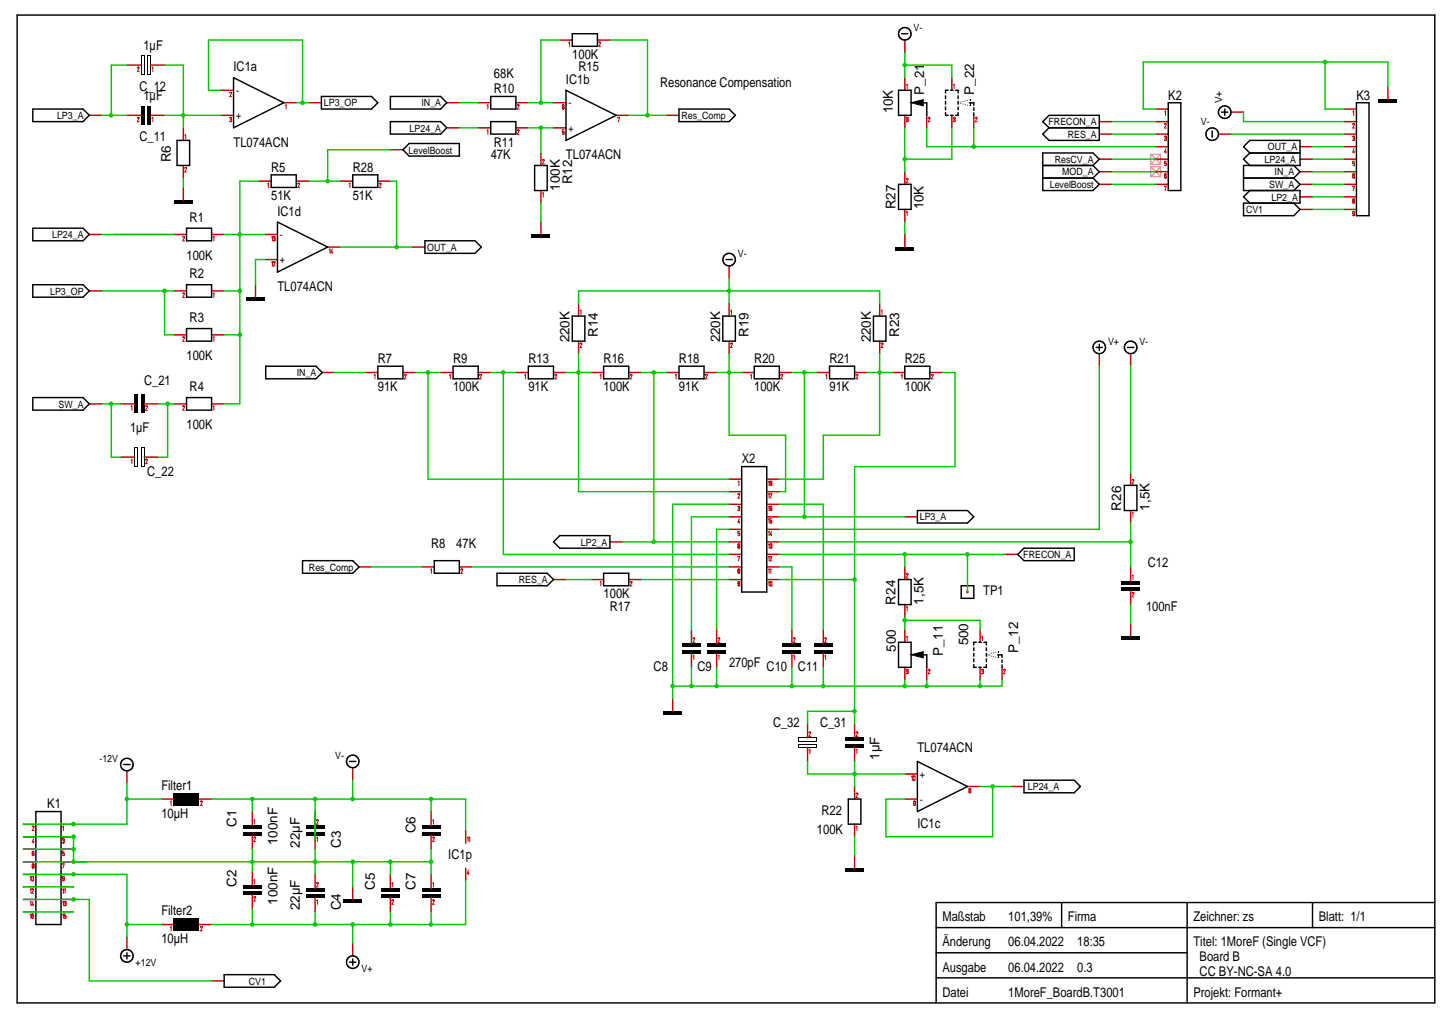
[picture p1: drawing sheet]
<svg xmlns="http://www.w3.org/2000/svg" width="297mm" height="210mm" viewBox="0 0 297 210" stroke-linecap="round" stroke-linejoin="round" font-family="sans-serif">
<path d="M236.2 31.7l2.1 2M236.2 33.7h2.1M236.2 31.7v2M236.2 34.2v2.1M236.2 31.7h2.1M236.2 34.2l2.1 2.1M236.2 36.3h2.1M236.2 34.2h2.1M238.3 31.7l-2.1 2M238.3 31.7v2M238.3 34.2v2.1M238.3 34.2l-2.1 2.1" fill="none" stroke="#f0f" stroke-width=".21"/>
<g fill="#000">
<path d="M29 21.7h.6v3.9h-.6zM30.2 21.7h.7v3.9h-.7zM196.6 21l.3 .1h-.2zM196.7 21l.2 .1v.1l-.3-.1zM197.1 20.9l.2-.1 .1 .2h-.3zM197.1 21.1l.3 .1-.1 .1h-.2zM197.6 20.8l.2-.1v.2h-.2zM197.6 21.3h.2v.1h-.2zM198 20.7l.3-.1v.1l-.2 .1zM198.1 21.4h.2v.1zM198.5 20.6l.2-.1 .1 .1zM198.5 21.5h.3l-.1 .2-.2-.1z"/>
<path d="M198.9 20.4h.3v.1l-.2 .1zM199.1 20.4h.2v.3h-.2zM199.1 21h.2v.2h-.2zM199.1 21.5h.2v.2h-.2zM199 21.6l.2 .1v.1l-.3-.1zM35.7 41h3.9v.7h-3.9zM183.8 50.7h3.9v.6h-3.9zM27.7 80.9h.6v3.9h-.6zM29 80.9h.6v3.9h-.6zM140 132.1h3.9v.6h-3.9zM140 133.4h3.9v.6h-3.9zM202.4 134.3h.3l-.2 .1z"/>
<path d="M202.5 134.3h.2v.2l-.3-.1zM202.9 134.2l.2-.1 .1 .1-.3 .1zM202.9 134.4l.2 .2-.2-.1zM203.4 134.1l.2-.1v.1zM203.4 134.5l.2 .1v.1l-.2-.1zM203.8 133.9h.2l.1 .1-.2 .1zM203.9 134.6l.2 .1-.1 .1h-.2zM204.3 133.8h.2l.1 .1zM204.3 134.7l.3 .1-.1 .1h-.2zM204.7 133.7l.3 .1h-.2zM204.9 133.7h.2v.3h-.2zM204.9 134.2h.2v.3h-.2z"/>
<path d="M204.9 134.7h.2v.3h-.2zM204.8 134.9h.2v.1zM230.2 130.5h3.8v.6h-3.8z"/>
</g>
<g fill="none" stroke="#c70000" stroke-width=".3">
<path d="M26.1 13.4h2.9M30.9 13.4h2.9M185.7 8.2v2.6M185.7 15.9v2.6M195.4 15.9v2.6M18.3 23.7h2.6M26.1 23.7h2.9M30.9 23.7h2.9M37.6 26.2v2.6M37.6 34v2.5M37.6 38.5v2.5M63.4 21.1h2.6"/>
<path d="M69.8 37.2h2.6M77.6 37.2h2.5M80.1 30.7h2.6M185.7 23.7v2.5M185.7 35.2v2.6M190.2 23.7v2.5M195.4 23.7v2.5M199.9 23.7v2.5M225.7 37.8h2.5M237.2 37.8h2.6M237.2 35.2h2.6M237.2 32.7h2.6"/>
<path d="M237.2 30.1h2.6M237.2 27.5h2.6M237.2 25h2.6M237.2 22.4h2.6M275.9 37.8h2.5M275.9 35.2h2.5M275.9 32.7h2.5M275.9 30.1h2.5M275.9 27.5h2.5M275.9 25h2.5M275.9 22.4h2.5M18.3 59.7h2.6"/>
<path d="M35.7 59.7h2.6M43.4 59.7h2.6M84.6 50.7h2.6M185.7 43v2.6M185.7 48.1v2.6M275.9 43h2.5M275.9 40.4h2.5M35.7 68.7h2.6M43.4 68.7h2.6M18.3 82.9h2.6M24.8 93.8h2.9M24.8 82.9h2.9"/>
<path d="M29.6 93.8h2.9M29.6 82.9h2.9M35.7 82.9h2.6M43.4 82.9h2.6M86.6 116.3h2.6M94.3 116.3h2.6M125.2 111.2h2.6M185.7 106h2.6M141.9 129.2v2.9M141.9 134v2.9M185.7 129.2v2.6M185.7 136.9v2.6"/>
<path d="M190.2 136.9v2.6M201.2 129.2v2.6M201.2 136.9v2.6M205.7 136.9v2.6M232.1 127.9v2.6M165.8 148.5v2.9M165.8 153.3v2.9"/>
</g>
<g fill="none" stroke="#c70000" stroke-width=".21">
<path d="M28.2 13.9l.1-.1 .2 .1-.3 .8h.4M31.2 13.9l.2-.1v.9M186 17.5l.2-.2v.9M195.7 17.5l.2-.2v.9M28.2 24.3l.1-.2h.2l-.3 .9h.4M31.2 24.3l.2-.2v.9M38 27.8l.1-.2v.9M38.2 34.4h.1M38.2 34.4l-.2 .1M38.2 34.4l.1 .1-.3 .8h.3M71.6 37.8l.2-.2v.9M77.9 37.8l.1-.2 .2 .1-.3 .8h.3"/>
<path d="M186 24.3l.3-.2v.4M186 36.8l.2-.2 .2 .1-.4 .8h.4M186.2 24.5h.1M186.3 24.5l.1 .4-.2 .1-.2-.2M186.3 24.5h-.1M190.5 24.3l.2-.2 .2 .1-.4 .8h.4M195.8 24.5h.1M195.9 24.1l-.2 .2M195.9 24.1h.1M195.9 24.5a.25 .25 0 0 1 .2 .3 .25 .25 0 0 1-.3 .2l-.1-.2M196 24.5h-.1M196 24.1l.1 .2"/>
<path d="M196.1 24.3h.1M196.1 24.3l-.1 .2M200.2 24.3l.1-.2h.2l-.3 .9h.4M239.1 38.4v-.2h.3l-.2 .9M239.1 25.5l.1-.1 .2 .1-.3 .8h.3M239.1 23l.1-.2v.9M239.2 28.3h.1M239.2 28.3l.2 .1v.3l-.2 .1-.1-.1M239.3 30.5l-.2 .7h.3M239.3 28l-.2 .1M239.3 31v.4M239.3 28h.1"/>
<path d="M239.4 28v.2l-.2 .1M239.4 35.8l-.1-.2-.2 .2v.6l.2 .1 .1-.4-.2-.1-.1 .2M239.4 33.1h-.3v.5l.1-.2 .2 .2v.3h-.3M277.7 28.1v-.1h.3v.2l-.1 .1M277.7 38.4v-.2h.4l-.3 .9M277.7 25.5l.2-.1h.1l-.3 .9h.4M277.7 23l.2-.2v.9M277.8 28.3h.1M277.9 28.3l.1 .1v.4h-.1l-.2-.1M278 30.5l-.3 .7h.4M278 31v.4M278.1 33.1h-.4v.5l.2-.2 .2 .2-.1 .4-.3-.1"/>
<path d="M278.1 35.8l-.2-.2-.2 .2v.7h.3v-.4l-.1-.1-.2 .2M186 43.6l.2-.2v.9M277.7 44.1v.1M277.7 44.2l.2 .1 .1-.1M277.9 41.2l-.2-.2 .2-.2 .2 .2-.2 .2M277.9 41.2a.24 .24 0 0 0-.2 .3 .24 .24 0 0 0 .3 .2l.1-.3-.2-.2M277.9 41.2h.1M278.1 44.1l-.1 .1M278.1 43.7l-.2 .2h-.2v-.5h.3l.1 .7M37.5 60.3l.2-.2 .2 .1-.4 .8h.4M37.5 69.3l.1-.2 .2 .1-.3 .8h.4M43.7 60.3l.2-.2v.9"/>
<path d="M43.7 69.3l.2-.2v.9M26.9 94.4l.2-.2v.9M26.9 83.5l.2-.2v.9M29.9 94.4l.1-.2 .2 .1-.3 .8h.4M29.9 83.5l.1-.2h.2l-.3 .9h.4M37.5 83.5l.1-.2h.2l-.3 .9h.4M43.7 83.5l.2-.2v.9M88.4 116.9l.2-.2v.9M94.6 116.9l.1-.1h.2l-.3 .8h.4M142.3 131.1l.1-.2 .2 .1-.3 .8h.3M142.3 134.6l.1-.2v.9M186 137.5l.3-.1v.3"/>
<path d="M186 130.7l.2-.1v.9M186.2 137.8h.1M186.3 137.8l.1 .4h-.2l-.2-.1M186.3 137.7l-.1 .1M190.5 137.5l.2-.2 .2 .2-.4 .7h.4M201.5 137.5l.1-.2 .3 .2M201.5 130.7l.2-.1v.9M201.6 137.8h.1M201.7 137.8a.26 .26 0 0 1 .2 .2 .26 .26 0 0 1-.3 .2l-.1-.1M201.7 137.7v.1M201.9 137.5v.1M201.9 137.6l-.2 .1"/>
<path d="M206 137.5l.1-.2 .3 .2-.4 .7h.4M166.1 150.4l.1-.2 .2 .1-.3 .8h.3M166.1 153.9l.2-.2v.9"/>
</g>
<g fill="none" stroke="#000" stroke-width=".3">
<path d="M66 19.8h10.3l1.3 1.3-1.3 1.3h-10.3zM184.4 18.5h2.6v5.2h-2.6zM185.1 6.9h1.3M194.1 19.7v.5M194.6 18.5h-.5v.6M195.1 18.5h.5M196.2 18.5h.5v.6M196.7 19.7v.5M6.7 22.4h10.3l1.3 1.3-1.3 1.3h-10.3zM36.3 28.8h2.6v5.2h-2.6zM72.4 35.9h5.2v2.6h-5.2zM84 29.4h10.3v2.6h-10.3l-1.3-1.3z"/>
<path d="M184.4 37.8h2.6v5.2h-2.6zM189.3 21.1h.9v2.6M194.1 20.8v.6M194.1 21.9v.6M194.1 23.1v.6h.5M195.1 23.7h.5M196.7 20.8v.6M196.7 21.9v.6M196.7 23.1v.6h-.5M199 21.1h.9v.5M199.9 22.1v.5M199.9 23.2v.5"/>
<path d="M214.1 36.5h10.3l1.3 1.3-1.3 1.3h-10.3zM239.8 21.1h2.6v18h-2.6zM278.4 21.1h2.6v23.2h-2.6zM6.7 58.4h10.3l1.3 1.3-1.3 1.3h-10.3zM38.3 58.4h5.1v2.6h-5.1zM87.2 49.4h10.3l1.3 1.3-1.3 1.3h-10.3zM38.3 67.4h5.1v2.6h-5.1zM6.7 81.6h10.3l1.3 1.3-1.3 1.3h-10.3zM38.3 81.6h5.1v2.6h-5.1zM89.2 115h5.1v2.6h-5.1zM113.6 111.2l1.3-1.3h10.3v2.6h-10.3zM188.3 104.8h10.3l1.3 1.2-1.3 1.3h-10.3z"/>
<path d="M184.4 131.8h2.6v5.1h-2.6zM189.3 134.4h.9v2.5M199.9 132.9v.6M199.9 134.1v.5M199.9 135.2v.6M199.9 136.4v.5h.5M200.4 131.8h-.5v.6M200.9 131.8h.5M200.9 136.9h.5M202 131.8h.5v.6M202.5 132.9v.6M202.5 134.1v.5"/>
<path d="M202.5 135.2v.6M202.5 136.4v.5h-.5M204.8 134.4h.9v.5M205.7 135.4v.5M205.7 136.4v.5"/>
<circle cx="185.7" cy="6.9" r="1.28"/>
</g>
<path d="M187 21.1l2.5-.7v1.3zM187 134.3l2.5-.6v1.3z" fill="#000" stroke="#000" stroke-width=".21"/>
<circle cx="198.6" cy="121.5" r=".29" fill="#c70000"/>
<g fill="none" stroke="#000" stroke-width=".3">
<path d="M3.5 3.1h291v202.7h-291zM47.9 15.9l10.4 5.2-10.4 5.1zM80.1 19.8h10.3l1.3 1.3-1.3 1.3h-10.3zM100.7 19.8h5.2v2.6h-5.2zM116.2 18.5l10.3 5.2-10.3 5.1zM117.5 6.9h5.1v2.6h-5.1zM55.7 35.9h5.1v2.6h-5.1zM80.1 25h10.3l1.3 1.2-1.3 1.3h-10.3zM100.7 25h5.2v2.5h-5.2zM109.7 34h2.6v5.1h-2.6zM139.4 22.4h10.3l1.3 1.3-1.3 1.3h-10.3zM214.1 25l1.2-1.3h10.4v5.1h-10.4l-1.2-1.3 1.2-1.3z"/>
<path d="M214.1 34h10.3M214.1 31.4h10.3l1.3 1.3-1.3 1.3 1.3 1.2-1.3 1.3h-10.3zM215.3 26.2h10.4M248.8 26.9v1.3M250.8 23h1.3M251.4 22.4v1.3M255.3 36.5h10.3M256.6 31.4l-1.3-1.3 1.3-1.3h10.3v5.2h-11.6v5.1h11.6v2.6h-11.6v2.6h10.3l1.3-1.3-1.3-1.3M256.6 39.1l-1.3 1.3 1.3 1.3M256.6 31.4h10.3M256.6 31.4l-1.3 1.3 1.3 1.3M265.6 34l1.3 1.2-1.3 1.3"/>
<path d="M265.6 36.5l1.3 1.3-1.3 1.3M6.7 46.8h10.3l1.3 1.3-1.3 1.3h-10.3zM38.3 46.8h5.1v2.6h-5.1zM57 45.6l10.3 5.1-10.3 5.1zM149 53.3h1.3M54.5 75.1h10.4l1.2 1.3-1.2 1.3h-10.4zM77.6 75.1h5.1v2.6h-5.1zM93 75.1h5.2v2.6h-5.2zM108.5 75.1h5.1v2.6h-5.1zM117.5 64.9h2.6v5.1h-2.6zM123.9 75.1h5.2v2.6h-5.2zM139.4 75.1h5.1v2.6h-5.1z"/>
<path d="M148.4 64.9h2.6v5.1h-2.6zM154.8 75.1h5.2v2.6h-5.2zM170.3 75.1h5.1v2.6h-5.1zM179.3 64.9h2.6v5.1h-2.6zM185.7 75.1h5.2v2.6h-5.2zM225 71.3h1.3M225.7 70.6v1.3M231.5 71.3h1.2M152.3 95.7h5.1v25.8h-5.1zM230.8 99.6h2.6v5.2h-2.6zM62.1 115h10.3l1.3 1.3-1.3 1.3h-10.3zM102 117.6h10.3l1.3 1.3-1.3 1.3h-10.3z"/>
<path d="M123.9 117.6h5.2v2.6h-5.2zM184.4 118.9h2.6v5.2h-2.6zM208.9 113.7l1.3-1.2h10.3v2.5h-10.3zM197.3 120.2h2.6v2.6h-2.6zM25.4 156.9h1.3M71.8 156.2h1.2M188.3 156.2l10.3 5.2-10.3 5.1zM7.4 166.5h5.1v23.2h-5.1zM174.1 164h2.6v5.1h-2.6zM210.2 160.1h10.3l1.3 1.3-1.3 1.3h-10.3zM25.4 196.1h1.3M26.1 195.5v1.3"/>
<path d="M46 200h10.3l1.3 1.3-1.3 1.3h-10.3zM71.8 197.4h1.2M72.4 196.8v1.3M192.2 195.5h51.5M192.2 190.3h102.3M217.9 185.2v5.1M243.7 185.2v20.6M269.4 185.2v5.1M294.5 185.2h-102.3v20.6M192.2 200.6h102.3"/>
<circle cx="248.8" cy="27.5" r="1.29"/>
<circle cx="251.4" cy="23" r="1.28"/>
<circle cx="149.7" cy="53.3" r="1.29"/>
<circle cx="225.7" cy="71.3" r="1.28"/>
<circle cx="232.1" cy="71.3" r="1.29"/>
<circle cx="26" cy="156.9" r="1.29"/>
<circle cx="72.4" cy="156.2" r="1.28"/>
<circle cx="26" cy="196.1" r="1.29"/>
<circle cx="72.4" cy="197.4" r="1.28"/>
</g>
<g fill="none" stroke="#c70000" stroke-width=".3">
<path d="M45.4 18.5h2.5M114.9 8.2h2.6M122.6 8.2h2.6M284.9 17.9v2.5M45.4 23.7h2.5M53.1 37.2h2.6M58.3 21.1h2.5M60.8 37.2h2.6M91.7 26.2h2.6M91.7 21.1h2.6M98.2 26.2h2.5M98.2 21.1h2.5"/>
<path d="M105.9 26.2h2.6M105.9 21.1h2.6M111 31.4v2.6M111 39.1v2.6M113.6 26.2h2.6M113.6 21.1h2.6M126.5 23.7h2.6M136.8 23.7h2.6M225.7 35.2h2.5M225.7 32.7h2.5M225.7 25h2.5M225.7 27.5h2.5"/>
<path d="M250.1 27.5h2.6M252.7 23h2.6M266.9 35.2h2.5M266.9 37.8h2.5M266.9 32.7h2.5M266.9 30.1h2.5M18.3 48.1h2.6M35.7 48.1h2.6M43.4 48.1h2.6M52.5 58.4v2.6M54.4 48.1h2.6M54.4 53.3h2.6"/>
<path d="M67.3 50.7h2.5M111 45.6v2.5M149.7 54.5v2.6M266.9 40.4h2.5M266.9 43h2.5M66.1 76.4h2.6M75 76.4h2.6M82.7 76.4h2.6M90.4 76.4h2.6M98.2 76.4h2.5M105.9 76.4h2.6M113.6 76.4h2.6"/>
<path d="M118.8 62.3v2.6M118.8 70v2.6M121.3 76.4h2.6M129.1 76.4h2.6M136.8 76.4h2.6M144.5 76.4h2.6M149.7 62.3v2.6M149.7 70v2.6M152.3 76.4h2.5M160 76.4h2.6M167.7 76.4h2.6M175.4 76.4h2.6"/>
<path d="M180.6 62.3v2.6M180.6 70v2.6M183.2 76.4h2.5M190.9 76.4h2.6M225.7 72.6v2.5M232.1 72.6v2.5M149.7 98.3h2.6M157.4 98.3h2.6M232.1 97v2.6M73.7 116.3h2.6M113.6 118.9h2.6M121.3 118.9h2.6"/>
<path d="M129.1 118.9h2.6M149.7 113.7h2.6M149.7 118.9h2.6M149.7 116.3h2.6M149.7 100.9h2.6M149.7 103.5h2.6M149.7 106h2.6M149.7 108.6h2.6M149.7 111.2h2.6M157.4 113.7h2.6M157.4 118.9h2.6M157.4 116.3h2.6"/>
<path d="M157.4 100.9h2.6M157.4 103.5h2.6M157.4 106h2.6M157.4 108.6h2.6M157.4 111.2h2.6M185.7 116.3v2.6M206.3 113.7h2.6M232.1 104.8v2.5M232.1 116.3v2.9M147.1 129.2v2.9M147.1 134v2.9M162.6 129.2v2.9"/>
<path d="M162.6 134v2.9M169 129.2v2.9M169 134v2.9M185.7 124.1v2.5M232.1 121.2v2.9M26.1 158.2v2.5M72.4 157.5v2.6M138.1 143.4v2.5M175.4 148.5v2.9M175.4 153.3v2.9M185.7 158.8h2.6M4.8 169.1h2.6"/>
<path d="M4.8 171.7h2.6M4.8 174.2h2.6M4.8 176.8h2.6M4.8 179.4h2.6M12.5 169.1h2.6M12.5 171.7h2.6M12.5 174.2h2.6M12.5 176.8h2.6M12.5 179.4h2.6M33.1 164h2.6M40.9 164h2.5M51.8 166.5v2.9"/>
<path d="M51.8 171.3v2.9M51.8 178.8v2.9M64.7 166.5v2.9M64.7 171.3v2.9M64.7 179.4v2.9M80.1 179.4v2.9M88.5 166.5v2.9M88.5 171.3v2.9M88.5 179.4v2.9M95.6 170.4v2.6M95.6 178.1v2.6M175.4 161.4v2.6"/>
<path d="M175.4 169.1v2.6M175.4 175.5v2.6M185.7 164h2.6M198.6 161.4h2.6M207.6 161.4h2.6M4.8 182h2.6M4.8 184.6h2.6M4.8 187.1h2.6M12.5 182h2.6M12.5 184.6h2.6M12.5 187.1h2.6M26.1 192.3v2.5"/>
<path d="M33.1 189.7h2.6M40.9 189.7h2.5M51.8 183.6v2.9M64.7 184.2v2.9M72.4 182v2.6M72.4 193.5v2.6M80.1 184.2v2.9M88.5 184.2v2.9M43.4 201.3h2.6"/>
</g>
<g fill="none" stroke="#c70000" stroke-width=".21">
<path d="M47.2 19.1l.1-.2 .2 .1-.3 .8h.3M116.7 8.8l.2-.2v.9M122.9 8.8l.2-.2 .2 .1-.4 .8h.4M47.2 24.3a.18 .18 0 0 1 .1-.2 .18 .18 0 0 1 .2 .1l-.1 .3M47.3 24.5h.1M47.4 24.5l.1 .3a.18 .18 0 0 1-.2 .2 .18 .18 0 0 1-.1-.2M47.4 24.5h.1M54.9 37.8l.2-.2v.9M58.5 21.7l.2-.2v.9M61.1 37.8l.2-.2 .2 .1-.4 .8h.4M100 26.8l.2-.2v1M100 21.7l.2-.2v.9"/>
<path d="M106.2 21.7l.1-.2 .3 .1-.4 .8h.4M106.2 26.8h.1M106.2 26.7h.3l.1 .1-.4 .8h.4M106.2 26.7v.1M111.3 32.9l.2-.2 .2 .1-.4 .9h.4M111.3 39.7l.2-.2v.9M115.7 21.5l-.3 .1v.7l.3 .1M115.7 21.5h.1M115.7 21.9h.1M115.7 21.9l-.3 .1M115.7 21.9l.1 .1-.1 .4M115.7 21.5l.1 .2"/>
<path d="M115.7 22.4h.1M115.8 27.1h.1M115.8 27.1h-.4M115.8 27.1v.4h-.3M115.8 26.6h-.4v.6M126.8 24.2v-.1h.4l-.3 .9M37.5 48.7l.1-.2 .2 .1-.3 .8h.4M43.7 48.7l.2-.2v.9M55.7 53.8l.2-.1v.9M55.7 48.7l.2-.2v.9M56.1 48.7l.1-.2 .2 .1 .1 .2-.2 .1M56.1 49.3l.2 .1"/>
<path d="M56.2 48.9h.1M56.3 48.9l.2 .2-.1 .3M56.3 53.7h.1M56.3 53.7l-.2 .1M56.4 53.7l.1 .1-.4 .8h.4M56.4 49.4h-.1M67.6 51.3l.2-.2v.9M68.2 51.1l-.3 .7h.4M68.2 51.6v.4M76.8 77l.2-.2v.9M83 77a.18 .18 0 0 1 .2-.2 .18 .18 0 0 1 .2 .2l-.4 .7h.4M92.2 77l.2-.2v.9"/>
<path d="M98.5 76.9v.1M98.6 76.9l.2 .1-.3 .7h.3M98.6 76.9h-.1M107.7 77l.2-.2v.9M114 76.9l-.1 .1M114 76.9l.3 .1-.4 .7h.4M114 76.9h.1M119.1 63.8l.2-.2v.9M119.3 70.4l-.2 .2M119.3 70.4h.1M119.3 70.4l.1 .2-.3 .7h.3M123.2 77l.1-.2v.9"/>
<path d="M129.4 77l.1-.2 .2 .2-.3 .7h.3M138.6 77l.2-.2v.9M144.8 77l.2-.2 .2 .1-.4 .8h.4M150 70.6l.1-.2 .2 .1-.3 .8h.3M150 63.8l.2-.2v.9M154.1 77l.1-.2v.9M160.3 77l.1-.1h.2l-.3 .8h.4M169.5 77l.2-.2v.9M175.7 77l.1-.1h.3l-.4 .8h.4M180.9 70.6a.18 .18 0 0 1 .2-.2 .18 .18 0 0 1 .2 .2l-.4 .7h.4M180.9 63.8l.2-.2v.9M185 77l.2-.2v.9"/>
<path d="M191.2 77l.1-.1h.2l-.3 .8h.4M151.5 98.9l.2-.2v.9M157.7 98.9l.2-.2v.9M158.1 98.8l.2-.1 .1 .3-.2 .1zM158.1 99.3l.1-.2 .2 .2-.1 .3h-.2zM232.4 98.6l.1-.2h.2l-.3 .9h.4M123.2 119.5l.1-.2v.9M129.4 119.5l.1-.2 .2 .1-.3 .8h.3M151.5 101.5l.1-.2 .2 .1-.3 .8h.3M151.5 104.1l.3-.2-.1 .4M151.5 114.3v-.1h.3l-.2 .9M151.5 116.8h.3v.3h-.3z"/>
<path d="M151.5 117.2l.3 .1v.3h-.3zM151.6 104.3h.1M151.7 104.3l.1 .4-.2 .1-.1-.2M151.7 104.3h.1M151.8 106.4l-.3 .7h.3M151.8 107v.4M151.8 119.7l-.3 .1 .1-.5 .2 .1v.7l-.2 .1-.1-.2M151.8 111.8l-.1-.2-.2 .2v.6l.3 .1v-.5h-.2l-.1 .1M151.8 109h-.3v.6l.1-.2 .2 .1v.4h-.3M157.7 101.5l.2-.2v.9M157.7 104.1l.2-.2v.9M157.7 106.6l.2-.2v1"/>
<path d="M157.7 109.2l.2-.2v.9M157.7 111.8l.2-.2v.9M157.7 114.3l.2-.1v.9M157.7 116.9l.2-.2v.9M157.7 119.5l.2-.2v.9M158.1 119.4l.1-.1 .2 .1v.7l-.1 .1-.2-.1zM158.1 111.8a.18 .18 0 0 1 .1-.2 .18 .18 0 0 1 .2 .1l-.1 .3M158.1 114.3l.1-.1 .2 .1-.3 .8h.3M158.1 101.4v-.1h.3l-.2 .9M158.1 116.9l.2-.2v.9M158.2 112l.2 .1v.3a.18 .18 0 0 1-.2 .1 .18 .18 0 0 1-.1-.2M158.3 106.8l.1 .1"/>
<path d="M158.3 106.8l-.2 .1M158.3 109l-.2 .7h.3M158.3 109.5v.4M158.4 106.9v.4h-.3M158.4 104.1a.18 .18 0 0 0-.1-.2 .18 .18 0 0 0-.2 .1v.6l.2 .2 .1-.5-.3 .1M158.4 106.4h-.3v.6M186 117.9l.2-.2 .2 .1-.4 .8h.4M232.4 105.3l.2-.1v.9M232.4 118.2l.2-.2v.9M147.4 131.1l.2-.2 .2 .1-.4 .8h.4M147.4 134.6l.2-.2v.9M162.9 131.1l.1-.2 .2 .1-.3 .8h.3"/>
<path d="M162.9 134.6l.1-.2v.9M169.3 131.1l.1-.2 .2 .1-.3 .8h.4M169.3 134.6l.2-.2v.9M186 124.7l.2-.2v.9M232.4 121.8l.1-.2h.2l-.3 .9h.4M175.7 153.9l.2-.2v.9M176 150.2h.1M176 150.2l-.3 .2M176 150.2l.1 .2-.4 .7h.4M187.1 159.4l.2-.2v.9M187.5 159.3l.2-.1 .1 .2v.5l-.1 .2-.2-.2zM187.5 159.3h.1"/>
<path d="M6.2 180l.1-.2v.9M6.6 179.9h.3v.7l-.2 .1-.2-.2zM6.6 169.7l.1-.2 .2 .1-.3 .8h.4M6.9 172.1l-.3 .7h.4M6.9 172.6v.4M7 174.8l-.2-.1-.2 .1v.7h.3v-.4l-.1-.1-.2 .2M12.8 177.4v-.2h.4l-.3 .9M12.8 169.7l.2-.2v.9M12.8 172.2l.3-.1v.4M12.8 172.2v.1M13 172.5h.1M13.1 172.5v.4l-.2 .1-.1-.2"/>
<path d="M13.2 174.6h-.4v.6l.2-.2 .2 .1-.1 .4h-.2M34.9 164.5l.2-.1v.9M41.2 164.5l.1-.1h.2l-.3 .9h.3M52.1 168.4l.2-.2v.9M52.1 171.9l.2-.1 .2 .1-.4 .8h.4M65 168.4l.1-.2 .2 .1-.3 .8h.3M65 171.9l.2-.1v.9M88.8 171.9l.2-.1 .2 .1-.4 .8h.4M88.8 168.4l.2-.2v.9M95.9 171.9l.2-.2v1M96.2 178.5l-.3 .7h.4M96.2 179v.4"/>
<path d="M96.3 171.9l.1-.2v1M175.7 162.9l.4-.1-.4 .8h.4M175.7 169.7l.2-.2v.9M187.9 164.7l-.1 .2-.2-.1v-.4h.3v.7l-.1 .2-.2-.2M199 161.8h.2v.4l-.3-.1zM199 162.2h.1a.24 .24 0 0 1 .2 .3 .24 .24 0 0 1-.3 .2zM6.2 182.6l.1-.2v.9M6.2 185.1l.1-.1v.9M6.2 187.7l.1-.2v.9M6.5 182.6l.2-.2 .2 .1-.4 .8h.4M6.8 185l-.3 .7h.4M6.8 185.5v.4"/>
<path d="M6.9 187.7l-.2-.2-.2 .2 .1 .7h.2l.1-.4-.2-.1-.2 .2M12.8 187.7l.2-.2v.9M12.8 182.6l.2-.2v.9M12.8 185.1l.2-.1v.9M13.2 180.2l-.3 .1v-.5l.3 .1v.7l-.2 .1-.2-.2M13.2 185.1l.2-.1 .2 .1M13.2 182.6l.2-.2v.9M13.3 185.4h.1M13.4 185.4a.25 .25 0 0 1 .2 .3 .25 .25 0 0 1-.3 .1l-.1-.1M13.4 185.4h.1M13.5 188h.1M13.5 188v.4h-.3"/>
<path d="M13.6 187.5h-.4v.6l.2-.2 .1 .1M13.6 185.1v.1M13.6 185.2l-.2 .2M34.9 190.3l.2-.2v.9M41.4 190.1l.1 .1M41.4 190.1l-.2 .2M41.5 190.2l-.3 .8h.3M52.1 184.2a.18 .18 0 0 1 .2-.2 .18 .18 0 0 1 .2 .2l-.4 .7h.4M52.1 180.6l.2-.2v1M65 181.3l.1-.2 .2 .1-.3 .8h.3M65 184.8l.2-.2v.9M80.4 184.8l.2-.2 .2 .1-.4 .8h.4"/>
<path d="M80.4 181.3l.2-.2v.9M88.8 184.8l.2-.2 .2 .1-.4 .8h.4M88.8 181.3l.2-.2v.9"/>
<circle cx="6.8" cy="177.4" r=".2"/>
<circle cx="6.8" cy="177.9" r=".23"/>
</g>
<g fill="#000">
<path d="M283 20.4h3.8v.7h-3.8zM109.1 48.1h3.9v.7h-3.9zM50.5 61h3.9v.6h-3.9zM230.2 119.2h3.8v.7h-3.8zM145.2 132.1h3.8v.6h-3.8zM145.2 133.4h3.8v.6h-3.8zM160.6 132.1h3.9v.6h-3.9zM160.6 133.4h3.9v.6h-3.9zM167.1 132.1h3.8v.6h-3.8zM167.1 133.4h3.8v.6h-3.8zM230.2 120.5h3.8v.7h-3.8zM136.1 145.9h3.9v.7h-3.9z"/>
<path d="M173.5 151.4h3.9v.6h-3.9zM173.5 152.7h3.9v.6h-3.9zM35.7 162.7h5.2v2.5h-5.2zM49.9 170.7h3.8v.6h-3.8zM49.9 169.4h3.8v.7h-3.8zM62.8 169.4h3.8v.7h-3.8zM62.8 170.7h3.8v.6h-3.8zM86.6 170.7h3.8v.6h-3.8zM86.6 169.4h3.8v.7h-3.8zM173.5 178.1h3.9v.7h-3.9zM35.7 188.4h5.2v2.6h-5.2zM49.9 182.9h3.8v.7h-3.8z"/>
<path d="M49.9 181.7h3.8v.6h-3.8zM62.8 182.3h3.8v.6h-3.8zM62.8 183.6h3.8v.6h-3.8zM70.5 184.6h3.8v.6h-3.8zM78.2 183.6h3.9v.6h-3.9zM78.2 182.3h3.9v.6h-3.9zM86.6 183.6h3.8v.6h-3.8zM86.6 182.3h3.8v.6h-3.8z"/>
</g>
<path d="M62.1 21.1h1.3" fill="none" stroke="#00c700" stroke-width=".3"/>
<circle cx="33.8" cy="59.7" r=".48" fill="#00c700"/>
<path d="M20.9 59.7h14.8M33.8 59.7v9h1.9" fill="none" stroke="#00c700" stroke-width=".3"/>
<circle cx="62.1" cy="21.1" r=".48" fill="#00c700"/>
<path d="M45.4 18.5h-2.6v-10.3h19.3v12.9h-1.3M37.6 23.7v2.5" fill="none" stroke="#00c700" stroke-width=".3"/>
<circle cx="37.6" cy="23.7" r=".48" fill="#00c700"/>
<path d="M33.8 13.4h3.8v10.3M33.8 23.7h11.6" fill="none" stroke="#00c700" stroke-width=".3"/>
<circle cx="185.7" cy="32.7" r=".47" fill="#00c700"/>
<path d="M185.7 26.2v9M195.4 26.2v6.5h-9.7M199.9 30.1h37.3" fill="none" stroke="#00c700" stroke-width=".3"/>
<circle cx="199.9" cy="30.1" r=".48" fill="#00c700"/>
<path d="M190.2 26.2v3.9h9.7v-3.9M185.7 126.6v.7" fill="none" stroke="#00c700" stroke-width=".3"/>
<circle cx="185.7" cy="127.3" r=".48" fill="#00c700"/>
<path d="M185.7 129.2v-1.9h15.5v1.9" fill="none" stroke="#00c700" stroke-width=".3"/>
<circle cx="67.3" cy="37.2" r=".47" fill="#00c700"/>
<path d="M63.4 37.2h6.4M80.1 30.7h-12.8v6.5M228.2 37.8h9" fill="none" stroke="#00c700" stroke-width=".3"/>
<circle cx="34.4" cy="82.9" r=".48" fill="#00c700"/>
<path d="M32.5 82.9h3.2M34.4 82.9v10.9h-1.9" fill="none" stroke="#00c700" stroke-width=".3"/>
<circle cx="22.8" cy="82.9" r=".47" fill="#00c700"/>
<path d="M22.8 13.4h3.3M269.4 37.8h6.5M20.9 82.9h3.9M22.8 82.9v10.9h2" fill="none" stroke="#00c700" stroke-width=".3"/>
<circle cx="22.8" cy="23.7" r=".47" fill="#00c700"/>
<path d="M22.8 13.4v10.3M20.9 23.7h5.2" fill="none" stroke="#00c700" stroke-width=".3"/>
<circle cx="165.1" cy="106" r=".47" fill="#00c700"/>
<path d="M162.6 76.4h5.1M165.1 76.4v29.6h-5.1" fill="none" stroke="#00c700" stroke-width=".3"/>
<circle cx="165.1" cy="76.4" r=".48" fill="#00c700"/>
<path d="M96.9 116.3h52.8M103.3 113.7h46.4M165.1 106h20.6" fill="none" stroke="#00c700" stroke-width=".3"/>
<circle cx="103.3" cy="76.4" r=".48" fill="#00c700"/>
<path d="M100.7 76.4h5.2M103.3 76.4v37.3M116.2 76.4h5.1M118.8 72.6v3.8" fill="none" stroke="#00c700" stroke-width=".3"/>
<circle cx="118.8" cy="76.4" r=".48" fill="#00c700"/>
<path d="M118.8 76.4v24.5h30.9" fill="none" stroke="#00c700" stroke-width=".3"/>
<circle cx="175.4" cy="145.9" r=".47" fill="#00c700"/>
<path d="M193.5 76.4h2.5v19.3h-20.6v50.2h-9.6v2.6" fill="none" stroke="#00c700" stroke-width=".3"/>
<circle cx="175.4" cy="118.9" r=".48" fill="#00c700"/>
<path d="M180.6 76.4h2.6M160 118.9h15.4M175.4 145.9v2.6" fill="none" stroke="#00c700" stroke-width=".3"/>
<circle cx="180.6" cy="76.4" r=".47" fill="#00c700"/>
<path d="M149.7 76.4h2.6M149.7 72.6v16.7h11.6v11.6h-1.3M178 76.4h2.6M180.6 72.6v16.7h-11.6v9h-9" fill="none" stroke="#00c700" stroke-width=".3"/>
<circle cx="149.7" cy="76.4" r=".48" fill="#00c700"/>
<path d="M147.1 76.4h2.6" fill="none" stroke="#00c700" stroke-width=".3"/>
<circle cx="232.1" cy="111.2" r=".48" fill="#00c700"/>
<path d="M160 111.2h72.1M160 103.5h9v25.7M160 116.3h2.6v12.9M232.1 107.3v9" fill="none" stroke="#00c700" stroke-width=".3"/>
<circle cx="49.2" cy="59.7" r=".48" fill="#00c700"/>
<path d="M46 59.7h3.2v9" fill="none" stroke="#00c700" stroke-width=".3"/>
<circle cx="49.2" cy="68.7" r=".48" fill="#00c700"/>
<path d="M49.2 37.2h3.9M49.2 48.1v11.6M46 68.7h3.2v14.2h-3.2" fill="none" stroke="#00c700" stroke-width=".3"/>
<circle cx="49.2" cy="48.1" r=".48" fill="#00c700"/>
<path d="M49.2 37.2v10.9M46 48.1h8.4M165.8 156.2v2.6h9.6" fill="none" stroke="#00c700" stroke-width=".3"/>
<circle cx="175.4" cy="158.8" r=".48" fill="#00c700"/>
<path d="M175.4 156.2v5.2M175.4 158.8h10.3" fill="none" stroke="#00c700" stroke-width=".3"/>
<circle cx="111" cy="26.2" r=".48" fill="#00c700"/>
<path d="M111 8.2h3.9M108.5 26.2h5.1M111 26.2v5.2" fill="none" stroke="#00c700" stroke-width=".3"/>
<circle cx="111" cy="21.1" r=".48" fill="#00c700"/>
<path d="M111 8.2v12.9M108.5 21.1h5.1M76.3 116.3h10.3M131.7 118.9h18" fill="none" stroke="#00c700" stroke-width=".3"/>
<circle cx="132.9" cy="23.7" r=".48" fill="#00c700"/>
<path d="M125.2 8.2h7.7v15.5M129.1 23.7h7.7M85.3 76.4h5.1M87.9 76.4v21.9M149.7 108.6h-2.6v20.6M149.7 106h-7.8v23.2" fill="none" stroke="#00c700" stroke-width=".3"/>
<circle cx="87.9" cy="76.4" r=".48" fill="#00c700"/>
<path d="M269.4 40.4h6.5M87.9 98.3h61.8" fill="none" stroke="#00c700" stroke-width=".3"/>
<circle cx="134.2" cy="111.2" r=".48" fill="#00c700"/>
<path d="M131.7 76.4h5.1M134.2 76.4v34.8h15.5" fill="none" stroke="#00c700" stroke-width=".3"/>
<circle cx="134.2" cy="76.4" r=".48" fill="#00c700"/>
<path d="M228.2 32.7h9M269.4 32.7h6.5M127.8 111.2h6.4" fill="none" stroke="#00c700" stroke-width=".3"/>
<circle cx="203.8" cy="161.4" r=".48" fill="#00c700"/>
<path d="M80.1 37.2h1.3v13.5h-11.6M94.3 26.2h3.9M94.3 21.1h3.9M269.4 35.2h6.5M20.9 48.1h14.8M68.5 76.4h6.5M201.2 161.4h6.4M203.8 161.4v10.3h-21.9v-7.7h3.8" fill="none" stroke="#00c700" stroke-width=".3"/>
<path d="M68.5 76.4h.2" fill="none" stroke="#f0f" stroke-width=".3"/>
<circle cx="81.4" cy="50.7" r=".48" fill="#00c700"/>
<path d="M269.4 30.1h6.5M81.4 50.7h3.2M269.4 43h6.5M18.3 184.6v16.7h25.1" fill="none" stroke="#00c700" stroke-width=".3"/>
<circle cx="15.1" cy="184.5" r=".47" fill="#00c700"/>
<path d="M4.8 184.6h13.5M4.8 187.1h10.3M4.8 182h10.3" fill="none" stroke="#00c700" stroke-width=".3"/>
<circle cx="26" cy="189.7" r=".48" fill="#00c700"/>
<path d="M4.8 179.4h21.3M26.1 189.7h7" fill="none" stroke="#00c700" stroke-width=".3"/>
<circle cx="15.1" cy="179.4" r=".47" fill="#00c700"/>
<path d="M26.1 179.4v12.9" fill="none" stroke="#00c700" stroke-width=".3"/>
<g fill="#00c700">
<circle cx="26" cy="163.9" r=".48"/>
<circle cx="15.1" cy="169.1" r=".47"/>
</g>
<path d="M228.2 25h9M26.1 160.7v8.4h-21.3M26.1 164h7" fill="none" stroke="#00c700" stroke-width=".3"/>
<circle cx="185.7" cy="113.7" r=".48" fill="#00c700"/>
<path d="M198.6 113.7h-12.9v2.6" fill="none" stroke="#00c700" stroke-width=".3"/>
<circle cx="198.6" cy="113.7" r=".48" fill="#00c700"/>
<path d="M228.2 27.5h9M228.2 35.2h9M116.2 118.9h5.1M160 113.7h25.7M206.3 113.7h-7.7v7.8" fill="none" stroke="#00c700" stroke-width=".3"/>
<circle cx="88.5" cy="189.7" r=".48" fill="#00c700"/>
<path d="M95.6 180.7v9h-7.1" fill="none" stroke="#00c700" stroke-width=".3"/>
<circle cx="72.4" cy="189.7" r=".48" fill="#00c700"/>
<path d="M88.5 187.1v2.6h-16.1" fill="none" stroke="#00c700" stroke-width=".3"/>
<circle cx="80.1" cy="189.7" r=".48" fill="#00c700"/>
<path d="M64.7 189.7h7.7M80.1 187.1v2.6" fill="none" stroke="#00c700" stroke-width=".3"/>
<circle cx="51.8" cy="189.7" r=".48" fill="#00c700"/>
<path d="M51.8 186.5v3.2M64.7 187.1v2.6h-21.3" fill="none" stroke="#00c700" stroke-width=".3"/>
<circle cx="64.7" cy="189.7" r=".48" fill="#00c700"/>
<path d="M255.3 23v2h20.6M225.7 75.1v33.5h-65.7M72.4 189.7v3.8" fill="none" stroke="#00c700" stroke-width=".3"/>
<circle cx="185.7" cy="13.3" r=".48" fill="#00c700"/>
<path d="M185.7 10.8v5.1M185.7 13.4h9.7v2.5M232.1 75.1v21.9" fill="none" stroke="#00c700" stroke-width=".3"/>
<circle cx="72.4" cy="163.9" r=".48" fill="#00c700"/>
<path d="M72.4 164h16.1v2.5" fill="none" stroke="#00c700" stroke-width=".3"/>
<circle cx="51.8" cy="163.9" r=".48" fill="#00c700"/>
<path d="M51.8 166.5v-2.5h12.9v8.3" fill="none" stroke="#00c700" stroke-width=".3"/>
<circle cx="64.7" cy="163.9" r=".48" fill="#00c700"/>
<path d="M43.4 164h8.4M64.7 164h7.7M88.5 164h7.1" fill="none" stroke="#00c700" stroke-width=".3"/>
<circle cx="88.5" cy="163.9" r=".48" fill="#00c700"/>
<path d="M149.7 59.7h-30.9v2.6M180.6 59.7v2.6M72.4 160.1v3.9M95.6 164v6.4" fill="none" stroke="#00c700" stroke-width=".3"/>
<circle cx="149.7" cy="59.7" r=".48" fill="#00c700"/>
<path d="M37.6 36.5v2M252.7 27.5h23.2M149.7 57.1v5.2M149.7 59.7h30.9M185.7 45.6v2.5M205.7 139.5v1.3" fill="none" stroke="#00c700" stroke-width=".3"/>
<circle cx="201.2" cy="140.8" r=".48" fill="#00c700"/>
<path d="M201.2 139.5v1.3h4.5" fill="none" stroke="#00c700" stroke-width=".3"/>
<circle cx="190.2" cy="140.8" r=".48" fill="#00c700"/>
<path d="M190.2 139.5v1.3h11" fill="none" stroke="#00c700" stroke-width=".3"/>
<circle cx="185.7" cy="140.8" r=".48" fill="#00c700"/>
<path d="M185.7 140.8h4.5" fill="none" stroke="#00c700" stroke-width=".3"/>
<circle cx="141.9" cy="140.8" r=".48" fill="#00c700"/>
<path d="M234.7 12.7v9.7h2.5M141.9 136.9v3.9h5.2M232.1 124.1v3.8" fill="none" stroke="#00c700" stroke-width=".3"/>
<circle cx="15.1" cy="171.7" r=".47" fill="#00c700"/>
<path d="M4.8 171.7h10.3v2.5" fill="none" stroke="#00c700" stroke-width=".3"/>
<circle cx="15.1" cy="174.2" r=".47" fill="#00c700"/>
<path d="M4.8 174.2h10.3v2.6M4.8 176.8h12.9" fill="none" stroke="#00c700" stroke-width=".3"/>
<circle cx="15.1" cy="176.8" r=".47" fill="#00c700"/>
<path d="M51.8 174.2v2.6h-36.7" fill="none" stroke="#00c700" stroke-width=".3"/>
<circle cx="51.8" cy="176.8" r=".48" fill="#00c700"/>
<path d="M51.8 176.8v2M88.5 176.8v2.6" fill="none" stroke="#00c700" stroke-width=".3"/>
<circle cx="88.5" cy="176.8" r=".48" fill="#00c700"/>
<path d="M64.7 174.2v2.6M88.5 174.2v2.6" fill="none" stroke="#00c700" stroke-width=".3"/>
<circle cx="64.7" cy="176.8" r=".48" fill="#00c700"/>
<path d="M51.8 176.8h12.9v2.6M88.5 176.8h-8.4v2.6" fill="none" stroke="#00c700" stroke-width=".3"/>
<circle cx="80.1" cy="176.8" r=".48" fill="#00c700"/>
<path d="M64.7 176.8h7.7" fill="none" stroke="#00c700" stroke-width=".3"/>
<circle cx="72.4" cy="176.8" r=".48" fill="#00c700"/>
<path d="M185.7 139.5v1.3M80.1 176.8h-7.7v5.2" fill="none" stroke="#00c700" stroke-width=".3"/>
<g fill="#00c700">
<circle cx="147.1" cy="140.8" r=".48"/>
<circle cx="162.5" cy="140.8" r=".48"/>
</g>
<path d="M162.6 136.9v3.9" fill="none" stroke="#00c700" stroke-width=".3"/>
<circle cx="169" cy="140.8" r=".48" fill="#00c700"/>
<path d="M54.4 53.3h-1.9v5.1M111 41.7v3.9M149.7 103.5h-11.6v39.9M169 136.9v3.9M147.1 140.8h38.6M175.4 171.7v3.8" fill="none" stroke="#00c700" stroke-width=".3"/>
<circle cx="138.1" cy="140.8" r=".48" fill="#00c700"/>
<path d="M284.9 12.7v5.2M147.1 136.9v3.9M138.1 140.8h3.8" fill="none" stroke="#00c700" stroke-width=".3"/>
<circle cx="272" cy="12.7" r=".48" fill="#00c700"/>
<path d="M234.7 12.7h50.2M272 12.7v9.7h3.9" fill="none" stroke="#00c700" stroke-width=".3"/>
<g font-size="2.8">
<text x="29.4" y="10.2">1µF</text>
<text x="47.9" y="14.6">IC1a</text>
<text x="101.4" y="15.9">68K</text>
<text x="116.2" y="17.2">IC1b</text>
<text x="117.5" y="12.1">100K</text>
<text x="118.8" y="14.6">R15</text>
<text x="135.5" y="17.9">Resonance Compensation</text>
<text x="28.6" y="18.6">C_12</text>
<text x="29.4" y="20.5">1µF</text>
<text x="101.4" y="19.2">R10</text>
<text x="183.3" y="23.3" transform="rotate(-90 183.3 23.3)">10K</text>
<text x="189.7" y="19.4" transform="rotate(-90 189.7 19.4)">P_21</text>
<text x="200" y="19.4" transform="rotate(-90 200 19.4)">P_22</text>
<text x="239.8" y="20.4">K2</text>
<text x="278.4" y="20.4">K3</text>
<text x="28.6" y="28.9">C_11</text>
<text x="35.1" y="33.3" transform="rotate(-90 35.1 33.3)">R6</text>
<text x="47.9" y="30.1">TL074ACN</text>
<text x="55.7" y="35.2">R5</text>
<text x="72.4" y="35.2">R28</text>
<text x="100.7" y="32.7">47K</text>
<text x="101.4" y="30.1">R11</text>
<text x="116.2" y="32.7">TL074ACN</text>
<text x="55.7" y="41">51K</text>
<text x="72.4" y="41">51K</text>
<text x="114.9" y="39.1" transform="rotate(-90 114.9 39.1)">100K</text>
<text x="117.5" y="37.8" transform="rotate(-90 117.5 37.8)">R12</text>
<text x="38.9" y="45.6">R1</text>
<text x="57" y="44.3">IC1d</text>
<text x="183.8" y="43" transform="rotate(-90 183.8 43)">R27</text>
<text x="189.6" y="43" transform="rotate(-90 189.6 43)">10K</text>
<text x="38.3" y="53.3">100K</text>
<text x="38.9" y="57.1">R2</text>
<text x="57" y="59.7">TL074ACN</text>
<text x="38.9" y="66.1">R3</text>
<text x="116.9" y="70.3" transform="rotate(-90 116.9 70.3)">220K</text>
<text x="122.7" y="69.1" transform="rotate(-90 122.7 69.1)">R14</text>
<text x="147.8" y="70.3" transform="rotate(-90 147.8 70.3)">220K</text>
<text x="153.6" y="69.1" transform="rotate(-90 153.6 69.1)">R19</text>
<text x="178.8" y="70.3" transform="rotate(-90 178.8 70.3)">220K</text>
<text x="184.6" y="69.1" transform="rotate(-90 184.6 69.1)">R23</text>
<text x="38.3" y="73.9">100K</text>
<text x="77.6" y="74.5">R7</text>
<text x="93" y="74.5">R9</text>
<text x="108.5" y="74.5">R13</text>
<text x="123.9" y="74.5">R16</text>
<text x="139.4" y="74.5">R18</text>
<text x="154.8" y="74.5">R20</text>
<text x="170.3" y="74.5">R21</text>
<text x="185.7" y="74.5">R25</text>
<text x="29.6" y="79">C_21</text>
<text x="38.9" y="80.3">R4</text>
<text x="77.6" y="80.3">91K</text>
<text x="93" y="80.3">100K</text>
<text x="108.5" y="80.3">91K</text>
<text x="123.9" y="80.3">100K</text>
<text x="139.4" y="80.3">91K</text>
<text x="154.8" y="80.3">100K</text>
<text x="170.3" y="80.3">91K</text>
<text x="185.7" y="80.3">100K</text>
<text x="26.7" y="88.7">1µF</text>
<text x="38.3" y="88">100K</text>
<text x="152.3" y="95.1">X2</text>
<text x="30.2" y="97.7">C_22</text>
<text x="230.2" y="104.8" transform="rotate(-90 230.2 104.8)">R26</text>
<text x="236" y="104.8" transform="rotate(-90 236 104.8)">1,5K</text>
<text x="88.5" y="112.5">R8</text>
<text x="93.7" y="112.5">47K</text>
<text x="235.6" y="116.4">C12</text>
<text x="123.9" y="122.8">100K</text>
<text x="125.2" y="125.3">R17</text>
<text x="183.8" y="124.1" transform="rotate(-90 183.8 124.1)">R24</text>
<text x="189.6" y="124.1" transform="rotate(-90 189.6 124.1)">1,5K</text>
<text x="201.8" y="122.1">TP1</text>
<text x="235.3" y="125.3">100nF</text>
<text x="134.2" y="137.7">C8</text>
<text x="143.2" y="137.7">C9</text>
<text x="149.7" y="136.9">270pF</text>
<text x="157.4" y="137.7">C10</text>
<text x="163.8" y="137.7">C11</text>
<text x="183.9" y="133.7" transform="rotate(-90 183.9 133.7)">500</text>
<text x="193.5" y="134.6" transform="rotate(-90 193.5 134.6)">P_11</text>
<text x="198.7" y="132.4" transform="rotate(-90 198.7 132.4)">500</text>
<text x="209" y="134" transform="rotate(-90 209 134)">P_12</text>
<text x="158.7" y="149.2">C_32</text>
<text x="168.3" y="149.2">C_31</text>
<text x="180.6" y="155.9" transform="rotate(-90 180.6 155.9)">1µF</text>
<text x="188.3" y="154.4">TL074ACN</text>
<text x="9.7" y="165.9">K1</text>
<text x="33.1" y="167.8">10µH</text>
<text x="33.1" y="162">Filter1</text>
<text x="168.6" y="167.3">R22</text>
<text x="48.6" y="169.7" transform="rotate(-90 48.6 169.7)">C1</text>
<text x="57" y="173.4" transform="rotate(-90 57 173.4)">100nF</text>
<text x="61.6" y="173.9" transform="rotate(-90 61.6 173.9)">22µF</text>
<text x="69.9" y="173.9" transform="rotate(-90 69.9 173.9)">C3</text>
<text x="85.3" y="171" transform="rotate(-90 85.3 171)">C6</text>
<text x="167.7" y="171">100K</text>
<text x="188.3" y="169.8">IC1c</text>
<text x="92" y="176.3">IC1p</text>
<text x="48.6" y="181.9" transform="rotate(-90 48.6 181.9)">C2</text>
<text x="57" y="185.6" transform="rotate(-90 57 185.6)">100nF</text>
<text x="76.9" y="182.6" transform="rotate(-90 76.9 182.6)">C5</text>
<text x="85.3" y="182.6" transform="rotate(-90 85.3 182.6)">C7</text>
<text x="33.1" y="187.8">Filter2</text>
<text x="61.6" y="186.8" transform="rotate(-90 61.6 186.8)">22µF</text>
<text x="69.9" y="186.8" transform="rotate(-90 69.9 186.8)">C4</text>
<text x="193.5" y="189.1">Maßstab</text>
<text x="207" y="189.1">101,39%</text>
<text x="219.2" y="189.1">Firma</text>
<text x="245" y="189.1">Zeichner: zs</text>
<text x="270.7" y="189.1">Blatt: 1/1</text>
<text x="33.1" y="193.5">10µH</text>
<text x="193.5" y="194.2">Änderung</text>
<text x="207" y="194.2">06.04.2022</text>
<text x="221.1" y="194.2">18:35</text>
<text x="245" y="194.2">Titel: 1MoreF (Single VCF)</text>
<text x="246.3" y="197.2">Board B</text>
<text x="193.5" y="199.3">Ausgabe</text>
<text x="207" y="199.3">06.04.2022</text>
<text x="221.1" y="199.3">0.3</text>
<text x="246.3" y="200.3">CC BY-NC-SA 4.0</text>
<text x="193.5" y="204.5">Datei</text>
<text x="207" y="204.5">1MoreF_BoardB.T3001</text>
<text x="245" y="204.5">Projekt: Formant+</text>
</g>
<g font-size="2.1">
<text x="187.5" y="6.4">V-</text>
<text x="48.5" y="19.3">-</text>
<text x="66.5" y="21.8">LP3_OP</text>
<text x="86.5" y="21.8">IN_A</text>
<text x="116.7" y="21.8">-</text>
<text x="250.9" y="21.2" transform="rotate(-90 250.9 21.2)">V+</text>
<text x="11.7" y="24.4">LP3_A</text>
<text x="48.5" y="24.4">+</text>
<text x="84.1" y="27">LP24_A</text>
<text x="116.7" y="27">+</text>
<text x="139.9" y="24.4">Res_Comp</text>
<text x="215.2" y="25.7">FRECON_A</text>
<text x="219.2" y="28.3">RES_A</text>
<text x="246.5" y="25.7">V-</text>
<text x="83.9" y="31.5">LevelBoost</text>
<text x="216.5" y="33.4">ResCV_A</text>
<text x="259.6" y="33.4">LP24_A</text>
<text x="260.3" y="30.9">OUT_A</text>
<text x="215.5" y="38.6">LevelBoost</text>
<text x="218" y="36">MOD_A</text>
<text x="260.6" y="38.6">SW_A</text>
<text x="261" y="41.1">LP2_A</text>
<text x="261.7" y="36">IN_A</text>
<text x="255.8" y="43.7">CV1</text>
<text x="10.7" y="48.9">LP24_A</text>
<text x="57.5" y="48.9">-</text>
<text x="87.7" y="51.5">OUT_A</text>
<text x="151.5" y="52.7">V-</text>
<text x="57.5" y="54">+</text>
<text x="10.3" y="60.5">LP3_OP</text>
<text x="227.5" y="70.8">V+</text>
<text x="233.9" y="70.8">V-</text>
<text x="60.9" y="77.2">IN_A</text>
<text x="12" y="83.6">SW_A</text>
<text x="188.8" y="106.8">LP3_A</text>
<text x="119.2" y="112">LP2_A</text>
<text x="63.4" y="117.1">Res_Comp</text>
<text x="106.5" y="119.7">RES_A</text>
<text x="210.1" y="114.5">FRECON_A</text>
<text x="68.8" y="155.7">V-</text>
<text x="20.4" y="156.4">-12V</text>
<text x="188.8" y="159.6">+</text>
<text x="188.8" y="164.7">-</text>
<text x="211" y="162.1">LP24_A</text>
<text x="27.8" y="198.2">+12V</text>
<text x="51.1" y="202">CV1</text>
<text x="74.2" y="199.5">V+</text>
</g>
</svg>
